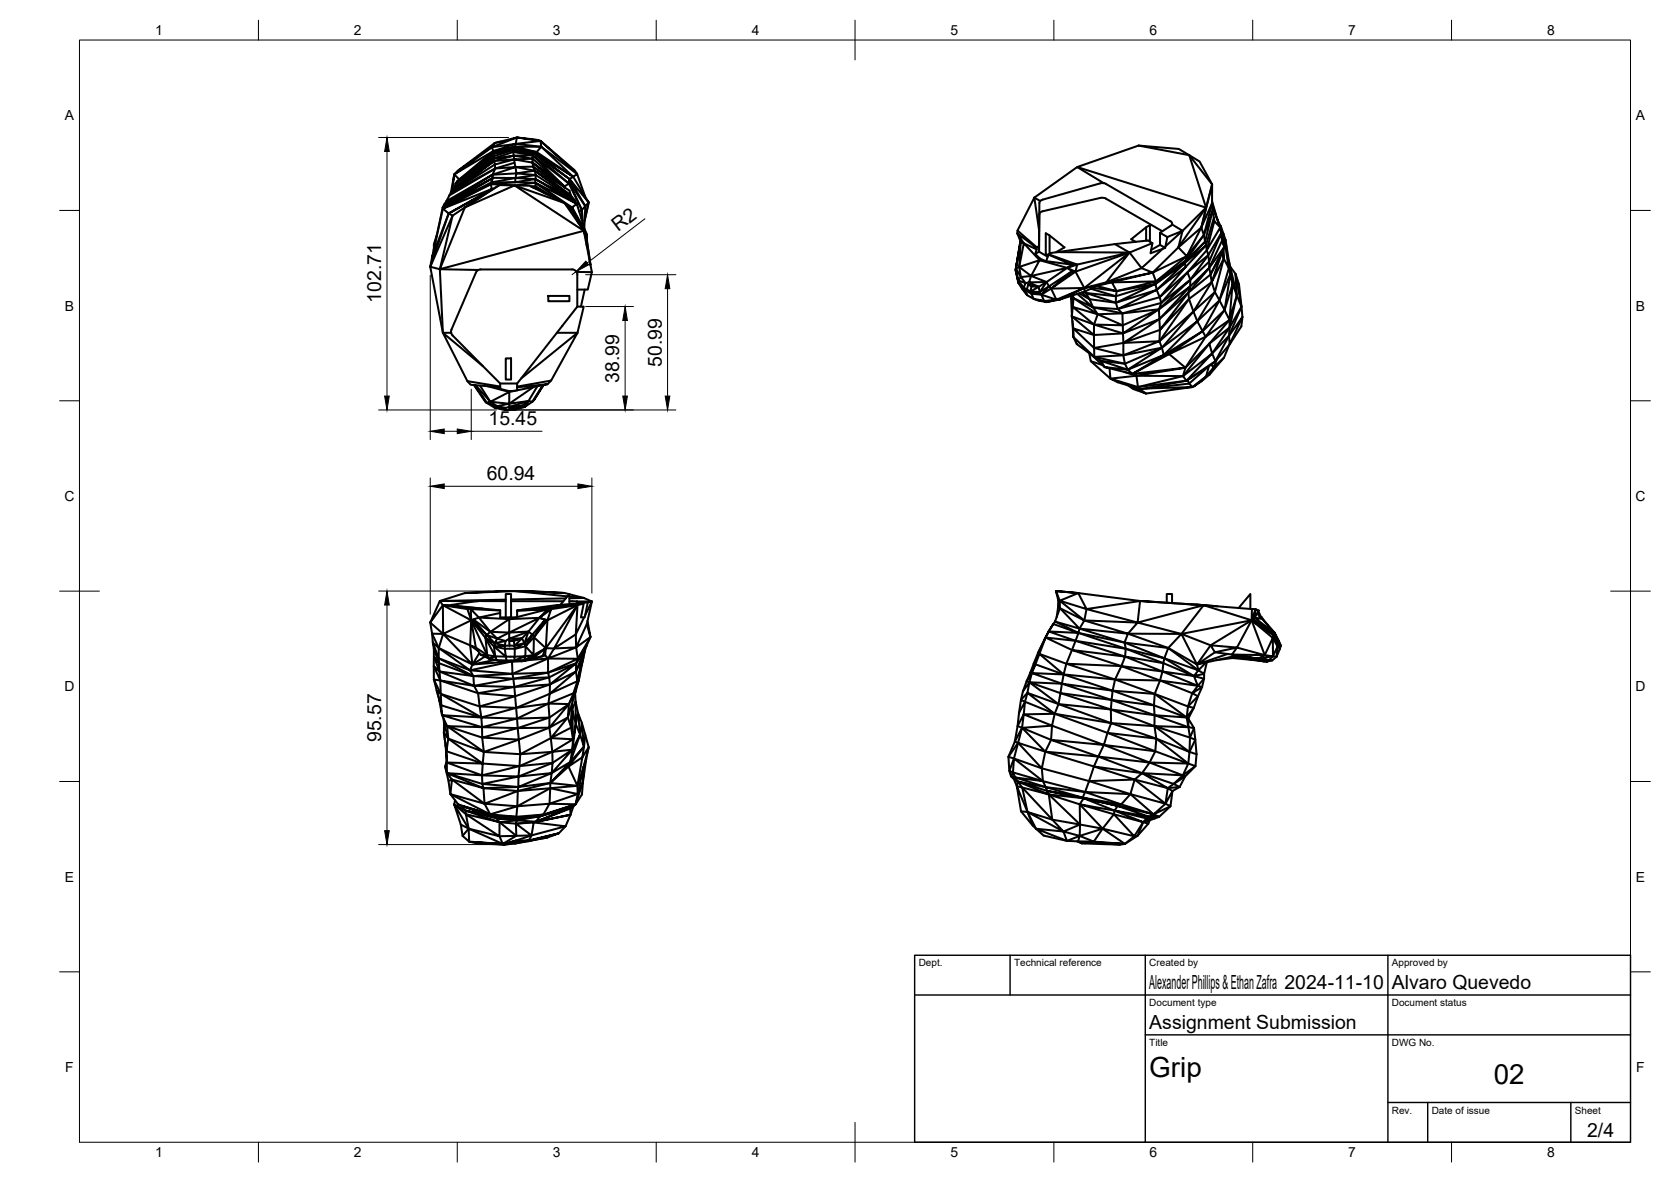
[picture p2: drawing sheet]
<svg xmlns="http://www.w3.org/2000/svg" width="420mm" height="297mm" viewBox="0 0 420 297" stroke-linecap="round" stroke-linejoin="round" font-family="sans-serif">
<!-- layer: Visible -->
<g fill="none" stroke="#000" stroke-width=".51">
<path d="M123.9 38.7l-9.4 7.5 9.6-7.8-9.1 7.1M123.9 38.7v.6l-9.4 6.9-.2 .9 9.6-7.8M124 38l5.5-1.1-5.4 1.5zM124.1 39.8l5.1-.7-4.9 1.4zM124.1 39.8l-9.8 7.3-.3 .5M125.9 35.6l-1.5 .3 5.6-1.3-6.3 2.4 6-.8-5.7 1.8-9 7.5-.5 .7M129.1 38.2l-5 1.6-.2-.5M129.1 38.2l.2 2.7M129.1 37.7l5.3 1-.5 .3-4.8-.8zM129.2 39.1l4.7-.1v.9zM129.2 37.2l-5.3 1.5 .2-.3M129.2 37.2l-.1 .5-5.2 1"/>
<path d="M129.5 36.9h6.6l-1.2 1.3zM129.7 36.2l6.2-.8 .2 1.5zM130 34.6l4.8 .5 1.1 .3zM130 34.6l-.5 2.3-.3 .3M133.9 39.9l8 7-8-6 5.9 4.8M133.9 39l9.1 7.1-1.1 .8zM134.4 38.7l8.6 7.4v-.5l3.3 7.2 .9-1M134.4 38.7v-.3l.5-.2-5.7-1 5.2 1.2-5.3-.7-5.2 1.6M134.9 38.2l9.2 6.2-9.7-6 8.8 6.6-8.8-6.3M135.9 35.4l8.5 7.3 .7 1zM286.3 36.6l-15.5 5.4 32.5 10.2-6 5.8M286.3 36.6l12.7 2.4 4.3 13.2"/>
<path d="M286.3 36.6l10.1 .8 2.6 1.6M299 39l5.8 7.3-1.5 5.9M299 39l2.6 1.6 3.2 5.7M109.9 58.9l-.8 2.5v1.2M111.4 52.4l12-6.1 .2 1.2zM111.4 52.4l-2.8 12.2 4.2-11M111.4 52.4l1.4 1.2M112.3 50.5l-1 1.7-2.3 10.8M112.8 53.6l10.8-6.1h.4zM112.8 53.6l-4.6 13.4M113 49.1l-.7 1.4M113.7 48l.5-4.2-.8 4.6"/>
<path d="M114 47.6l-.7 .8M114 47.6l10.1-7.8-10.4 8.2 10.6-7.5-11 7.9 11.1-7.1 .1 1-11.2 6.1-.3 .7M115.1 43l9.3-7.1-.7 1.1-8.6 6-.9 .8 9.5-6.8 .3 1-9.8 5.8 1.3 1.3M116.9 52.1l-6.3 15.6 36.2-9.7 2 10.4M116.9 52.1l12.5-5.5 17.4 11.4M123.5 45.8l-12.2 6.4 12.7-7.5-12.3 6.7 12.1-7.5-11.5 6.6M123.5 45.8l-.1 .5-12.1 5.9 .1 .2M124 44.7h5.6l-6.1 1.1zM124 44.7l-.2-.8 6-.3-.3 2.2h-6M124 47.5l-10.2 6.7-3.2 13.5-2.4-.7 5.6-12.8-1-.6M124 47.5h-.4M124.3 40.5l5-.4-4.9 1.2z"/>
<path d="M125.6 46.5l-1.6 1M129.3 40.9l-4.8 1.4 5.1-.3-5.8 1.9 .7-1.6-11.5 6.8M129.3 40.9l.5 2.7M129.4 46.6l-3.8-.1-8.7 5.6M129.4 46.6l12.5 4.4 4.9 7M129.4 46.6l3.8 .1 8.7 4.3 2.1 2.1 1.4 2.9M129.5 46.6l5.1-.7 .1 1M129.5 45.8l5.1-.8-5-.3 5.1-.7-.1 1.9M129.5 45.8l-6.1 .5 5.7 .3M129.5 45.8l5.1 .1M129.6 42l4.4-.1 .4 1zM129.8 43.6l4.6-.7 .3 1.1z"/>
<path d="M133.4 46.8l1.3 .1 .1 .2h-.7h.7l-.1 .4M133.9 40.9v-1l-4.6 .2 4.6 .8 .1 1M134 41.9l9.2 6 .3 1.2zM134.4 42.9l9.1 6.2 1.1 1.3zM134.7 46.9h-1.1M134.7 46.9l3.6 2.3M134.7 46.9l5.6 3.3M134.7 44l9.9 6.4-10-5.4 10.4 6.2-10.4-5.3 9.2 6.2 .2 .3-9.4-6.5M137 48.5l-2.2-1.4 2.4 1.6M141.9 46.9l.2 .3M142 47.1l-.1-.2 .1 .2M142.4 51.4l1.6 1v.5"/>
<path d="M143 46.1l3.3 6.7-.7 .4M143.6 52.7l.4 .2M144 52.4l3.5 6.3v.3l-3.5-6.1M144 52.9l2.3 4.3M144 52.9l2.3 4.4M144.6 50.4l.4 .8 2.2 6.9-3.4-6 1.2-.9M145.1 43.7l-9-6.8 8 7.5 1-.7 2 5.7M146.2 54.9l.1-2.1 .3 3.4M146.8 58l.7 2.4v1.3M146.9 58.5l.5 .9M147.2 58.1l.3 .6v.4M147.2 51.8l-.3 5.5"/>
<path d="M147.4 59.4l1.1 7.1zM147.4 59.4l.1-.4v.5M148 50.9l-.8 .9-4-6.8 .9-.6 3.9 6.5-4.8-5.9-.2 .6 4.2 6.2M148 50.9l-1 4.4M148 50.9l-1 4.6M255.8 57.9v.8l.8 1.9 .8 .5-.8-.3-.3 6.3-.9 .4v.3l1.2-7.2M261.3 57.9l-1.2-8.2-4.3 8.2 4.9 4.3M262.2 53.1l14.4-3.4h.8l.7 .2 14.1 8.2M262.2 53.1l-.6 .3-.3 .4v9.5M263.9 59.2v4.6M277.6 46l-6.8-4-10.7 7.7 1.5 .8M288.2 57.1v3.4"/>
<path d="M293.5 59.6l-.5 2.7M294.3 55.6l-16.2-9.4-.8-.2-.7 .1-14.4 4.1-.6 .3-.3 .5v12.3M294.3 56.8l-2.6 1.7v3l-2.3 1.3M294.3 55.6l.4 .5v.3M294.7 56.4l2.6 1.6-3.8 1.6-1.8-1.1M294.7 56.4l-.4 .4M297.3 58l-4.2 3.9M302.7 59.1l-4.6 6.4 .3-1.1M302.7 59.1l.3 1.6-4.9 4.8-7.6 5.9M302.7 59.1l2.1-6-1.8 7.6M303.3 52.2l-7 10 1-4.2M303.3 52.2l-1.2 5-5.8 5"/>
<path d="M304.8 51.1l2 6.1-2-5.3M304.8 50.5l.9 3.5M304.8 46.3v4.8l-2.7 6.1zM305.2 54.7l-2 7-.2-1-5.1 5.4 .2-.6-7.4 5.2-.2 .7M305.2 54.7l-.4-1.6v-2l-2.1 8M305.2 54.7l.1 .9M306.4 55.8l.6 1.1M306.8 57.2l-1.5-1.6-1.9 7.3 3.4-5.7 .2 1.5-3.2 5.4-.6-2.4M307 56.9l.6 1.7M307 56.9l.2 2.9M307.1 59.5l.7 2.5M307.6 58.6l1.4 8.8-1.3-2.4v-2.5"/>
<path d="M307.6 58.6l.5 1.7M307.6 58.6v2.6M108.2 67l3.2 16.6M108.6 64.6l-.4 2.4M120.3 67.8l-9.7-.1 .8 15.9M120.3 67.8l.6-.1h22.9l.7 .2 .5 .4M120.3 67.8l-.6 .7-6.2 14.3-.1 .8M137.9 74.4h5.3v1.3h-5.3zM145 68.3l3.8 .1-1 4.4h-2.6M145 68.3l.2 .7M145.2 69.1v8M145.2 77.1l-15.2 19.3h-4.2"/>
<path d="M145.2 77.1h1.6l-1.6 6.5h-5.2M147 72.8l-.9 4.3M256 71l1 1.7a7.3 7.3 0 0 0 3.6 2.7M256 71v-.5l1.4 1.8-1.4-1.3 1.5 1.8M256 71l2.3 3.2-.8-1.4M256.3 67.1l5.1-1.7-2.1 3.9zM256.7 69.6l-.7 .9 1.9 .6M256.7 69.6l-1.3-2.1 .6 3-.6-2.7 .6 3.2M256.7 69.6l1.2 1.5M257.9 71.1l-.5 1.2M258.2 72.7l.9 .5 .2 .6-1.8-1M258.2 72.7l-.8-.4 .1 .5"/>
<path d="M258.6 71.5l2.6 .6-1.8-.1zM258.7 71l-.5 1.7M259.1 73.2l2.1-1.1 .2 1.3-2.1 .4 2.5 .2-.4-.6zM259.3 69.3l9-2-5.1 3.6zM259.3 73.8l.6 1.3 2.7 .6-2-.3 2.4 .5-.4-.2M259.4 72l-.3 1.2M260.6 62.2l-4.8-3.5 1.6 2.4 3.3 1.6M261.3 63.3l-1 .5 1.2 1.2 1.6 .7 .6-1.8M261.3 61.8l-.7 .4 .1 .5-.4 1.1M261.3 63.3l2.1 1.2M261.5 65l-.1 .4 1.4 .2M263.2 70.9l-2 1.2-2.5-1.1-.8 .1"/>
<path d="M263.2 70.9l-1.8 2.5 2.3-1.4-1.9 2 2.5-1.5M263.2 70.9l.5 1.1M263.6 64l5.9 2.5-6.4-.9M264.3 72.5l1.3 2.8-3.8-1.3 .8 1.7M265.5 63.4l2.2-1.2-3.8-3-.9-.6v5.2l.6 .3M265.9 63.4l18.1 .1-13.2 3-7.1-2.6 .6-.3 18.3-2.5 6-.7 1.2 .7-5.8 2.4M268.3 67.3l-6.9-1.9-4-4.3-1.1 6 .4 2.5 2.6-.3-.6 1.7 4.5-.1M268.3 67.3l1.3 .8-5.3 4.4 6.1-4.2-.8-.2-5.9 3.9 .6 .5M269.4 74.3l.1 4.1M269.4 74.3l.3 2.8M269.5 79.5l.4 3v2.2M269.5 75.2v4.3"/>
<path d="M269.5 75.1v.2M269.7 77.1l6.3 1.9-6.1-4.1-.2 2.2 5.4 4.5 .9-2.6M269.7 77.1l-.2 2.4 5.6 2.1v2.6l-5.6-4.7M270.8 66.5l-.4 1.8-2.1-1 1.2-.8h1.3l-2.5 .8M270.9 73.9l3.9 3.3-4.9-2.3-.1-.7M271.3 73.7l2.6 1.5M272 73.5l1.9 1.7M272.6 73.3l.4 .3M272.6 72.4l.2 .8-6.4 2.1 6.2-2.9-7 2.9h.8l-3.4 .6 2.6-.6-3 .4M272.6 72.4l-8.3 .1M272.9 73.2l.1 .4M273 73.6l7.6 .9v1.6l-7.6-2.5 .9 1.6"/>
<path d="M273.9 75.2l6.7 .9 .5 1.6M273.9 75.2l.9 2 6.3 .5M274.3 72.6l6.3 1.9M274.8 77.2l7.4 1.5-6.2 .3zM275.8 71.9l5 1.3-6-.9M275.8 71.8l-3 1.4M276 79l6.3 2.8-7.2-.2 7.3 2.2-.1-2M278.2 71l-5.6 1.4 3.2-.6M279.6 71l11.1-.3-9.9 2.5zM279.6 71l-3.8 .8M280.3 61.3l3.7 2.2M280.6 74.5l9.9-3.1-9.9 4.7 10.2-3.2-9.7 4.8 10.5-3"/>
<path d="M284 63.5l-13.6 4.8 2.2 4.1M289.1 60.7v-4.1l-.9 .5-3.8 3 1.2 .7M289.8 61.1l-.5 2.6 3.7-1.4-1.3-.8M290.5 71.4l7.4-5.3-7.1 6.8zM290.5 71.4l-9.7 1.8-.2 1.3M291.4 77.7l7.9-5.7-7.8 8.2zM291.4 77.7l-9.2 1 .1 3.1M291.6 74.7l.4 1.4-9.8 2.6-1.1-1M292 76.1l7.3-5.8-7.9 7.4zM292.4 62.5l-5.4 4.9-3-3.9M296.3 62.2l2.1 2.2 3.7-7.2 .6 1.9-4.3 5.3M296.3 62.2l-6.5 6.3 8.6-4.1"/>
<path d="M297.9 66.1l5.3-4.4-5.1 5.4zM298.4 64.4l-7.7 6.3-.9-2.2-10.2 2.5h-1.4l11.6-2.5-2.8-1.1-8.8 3.6 5.8-7.5-11.4 8.9M298.6 68.4l-7 6.3 6.5-7.6-7.3 5.8 .8 1.8M299 75.1l-7.3 7.8 7.1-9.4-7.3 6.7 .2 2.7M299.3 72l4.8-4.7-5.3 6.2zM299.3 72v-1.7l-.7-1.9-6.6 7.7M303.4 62.9l-4.8 5.5 5.2-4.3M304.4 69l3.4-7-3.1 8.9 3-5.9-.4-1.7-2.9 5.7 .3 1.9M304.4 69l-5.6 4.5 .2 1.6M304.7 70.9l-4.6 7.4 5.4-4.9M304.7 70.9l-5.7 4.2M307.3 60.5l-.3-1.8-3 7.1-.2-1.7"/>
<path d="M307.3 60.5l-3.2 6.8-.1-1.5-4.7 4.5 4.5-6.2M307.3 60.5l.5 1.5M307.5 62.9l.2 2.1-.3-1.9M307.7 65l-2.2 8.4-.8-2.5M307.8 62l-3.7 5.3 .3 1.7M308.1 60.3l.9 7.1 .4 1.5-2.8 6.6 1.3 2.4-4.8 6.7 6-4.2M308.1 60.3l1.8 11.1M309 65.4l2 8.8M309 67.4l-2.4 8.1-1.1-2.1-4.4 7.3-2.1-5.6-7.5 10.7M309.3 67l1.3 1.8 .9 2.6 .9 8.3-.3 2.3-2.9 4.6-4.1 4.7-6 3.9M309.9 71.4l-.8 9 1.9-6.2-1.1-2.8-2 6.5 1.2 2.5M309.9 71.4l-.5-2.5-1.5 9-5.5 5.3 .7 1.4"/>
<path d="M311 74.2l1.2 2.9-3 5.2-.2 2.1-4.2 4.4 .8 1.9M311 74.2l-1.8 8.1-.1-1.9M311 74.2l-.4-5.4 1.6 8.3-3.2 7.3-3.4 6.3M312.4 79.7l-3.2 6.9-.2-2.2zM111.4 83.6h2M113.4 83.6l.4 .7 12 12.1M117.5 95.8l.9 .9 7.4 .6M119.2 96.8l2.9 4.2 .3 .2-3-4.4M119.2 96.8l3.2 4.4M119.6 96.8l3.7 4.2-.9 .2M120.7 96.9l2.6 4.1 1.7 1.1 3-.6v.8l4.9-1.5M121.5 92l-10.1-8.4 6.1 12.2 8.3 1.3"/>
<path d="M122.7 97.1l5.4 1.4M125.8 96.4v1.3l2.3 .6 1.9-.2M127.2 90.1h1.3v5.3h-1.3zM129.7 98.2l-1.6 .3v-.2M130 97.2v.9M130 97.3l7.7-.8-7.7 1.6M131 95.1l14.2-11.5-6.6 12-8.6 1.6v-.8M135.1 97.1l-2.2 3.7-4.9 .7 6.1-4.2M136.7 96.7l-2.5 3.9 2.3-3.8-2.6 4.2 .3-.4M138.6 95.6l-.9 .9M269.6 80.6l.3 4.1M269.8 81.6l.1 3.1"/>
<path d="M269.9 84.7l5.2 5-4.4-3.2zM273.9 88.8l.4 2 2.9 .9M274.3 90.8l4.9 4.4-.2-2.7M274.4 89.1l3.3 3.2-.9-1.6 6.8 2.2 1.1 1.1-7-1.7 5.9 .6-.7-1.5-6.1-.7-1.7-1 7.8 1.7M275.1 84.2l7.3-.4 .1 2.4-7.4 1.2zM275.1 84.2l-5.2-1.7 5.2 4.9M275.1 87.4l7.3 1.9-7.3 .4zM279.2 95.2l6.9 2.1 .7 .5-5.8-1.7zM282.3 81.8l9.1-4.1-9 6.1 9.1-3.6-9 6 9.2-3.3M283.7 96.9l1.2 .8 3.2 1.2-1.7-1.2 .3 .1M284.6 97.2l3.5 1.7 11.7-1.6-11.6 .3M284.7 94l13.4-1.6-12.4 2z"/>
<path d="M285.7 94.4l-6.5 .8M286.6 97.8h.1M286.7 97.8h.1M291.5 85.8l.6 1.6-9.7 1.9 .5 2.1M291.5 85.8l8.6-7.5-8 9.1M291.7 82.9l-.2 2.9-9.1 3.5 .1-3.1 9-.4M292.1 87.4l9-6.7-8.5 8.5zM294 89l-9.3 5 7.9-4.8-9 3.7 8.5-5.5-9.2 4M297.5 94.5l7.3-5.7-6.5 6.9zM298.3 95.7l-11.5 2.1M298.3 95.7l-12.2 1.6M298.6 95.5l.4 .9"/>
<path d="M299 96.4l.8 .9 .4-.2M299 96.4l-11.9 1.4M301.1 80.7l5.5-5.2-4.2 7.7zM303.1 84.6l-9.1 4.4 8.4-5.8-9.8 6 1.4-.2M303.1 84.6l-5 7.8-4.1-3.4M303.3 94.6l-3.1 2.5 1.9-1.3M304 92l-.7 2.6-3.5 2.7M304 92l-5 4.4M304.1 86.4l5.1-4.1-4.4 6.5zM304.1 86.4l-6 6-.6 2.1-11.8-.1-3.1-1M304.1 86.4l-6.6 8.1-11.4 2.8-.4-2.9M304.1 94.1l1.2-2-3.2 3.7"/>
<path d="M304.1 94.1l-2 1.7M304.4 91.7l.9 .4M305.6 90.7l-7.3 5M307.8 89.9l-3.7 4.2M309.1 86.7l-1.3 3.2-2.5 2.2 .6-1.7M309.1 80.4l-5 6M122.4 101.2l2.6 .9-.6 .4zM123.3 101l4.8-2.5-.1 3zM125 102.1l2.1 .4M127.1 102.5l-.2 .5h1.2M127.1 102.5h-2.7l2.5 .5M128 102.3l.1 .7h1.3l-.2-.5"/>
<path d="M128.1 102.5l3.1-.5-2 .5zM129.4 103l1.8-1 .7 .3 1-1.5 1 .2-2 1.3zM132.9 100.8l-1.7 1.2-3.2 .3-.9 .2M108.2 156.4l3.2 2.9-2.8-.1zM108.6 159.2l1.7 3.6-1.5-1.3zM110.6 151l-2.4 5.4 3.2-4.3M111.4 152.1h2M111.4 159.3v-7.2l7.1 3.8-7.1 3.4 6.8 2.9M113.4 152.1l12.4 1.3v1.8h4.2v-1.8l7.7-.3-7.7 2M116.9 149l8.7-.5h3.8zM116.9 149l-6.3 2M117.5 153.1h.9l.1 2.8z"/>
<path d="M120.3 151.1l-9.7-.1 .8 1.1M120.3 151.1l-6.9 1M120.3 151l6.9 .1M120.4 155.2l-1.4 .5 4.3 3.1-.9 .8-.3 .7-3.6-4.4 3.9 3.7-3.4-3.9-.5 .2 4 8.7M121.5 153l-10.1-.9 6.1 1M123.3 158.8l4.8-3.2-.1 3.4zM125.8 153.4l-7.4-.3 2 2.1 5.4-1.2M127.2 155.2v-5.9h1.3v5.9M127.2 150.7l-16.6 .3M128 159l7.6-3.7-2.7 3.4zM128.1 155.2v.4l1.6-.4M128.5 151.1h13.1"/>
<path d="M129.4 148.5h3.8l8.7 .5zM129.4 148.5l13.3 1.4M132.9 158.7l-1.7 1.7-3.2 .1-.9 .6M132.9 158.7l-1 2.9 2-2.1-1.8 2.9 2.1-2.2M132.9 158.7l1 .8M135.6 155.3l-7.5 .3-7.7-.4 2.9 3.6 1.7 1.7 3-1.5v1.5l4.9-1.8M135.6 155.3l1.5 .4-2.9 4.5 3.4-4.3-.5-.2-3.2 3.8 .3 .7M138.6 153.1l-1 2.8-2-.6 2.1-2.2h.9l-3 2.2M140 152.1h5.2M141.9 149l1.2 .3M142.2 150.4l-13.7 .3M143.2 151.8v-2.5l-2.3 2.7"/>
<path d="M143.2 151.1l1.8 .1M143.2 149.9l3.6 .4M143.2 149.3l3.6 1M145 151.2h3.8l-1 .2h-2.6M145 151.2h.2M145.2 151.2v.5M145.2 151.7a139.4 139.4 0 0 0-15.2 1.7l8.6-.3 6.6-1-14.2 1.2M145.2 151.7h1.6l-1.6 .4M145.2 152.1l-.4 7.3 2.1-4.2M145.2 152.1l-7.6 3.8-.4 7M146.8 150.3l2 .9M146.8 150.3l-3.6 .1"/>
<path d="M147.6 156.8l-2.7 5.9 3.6-2.6M147.7 156l.8 4.1-.9-3.3M147.8 151.4l-.8 3.8h-.9l.7-3.5M148.8 151.2l-1.7 3.4M148.8 151.2l-1.2 5.6M263.7 158.5l-1.1 2.3 1.1-2.1M264.8 156.8l-1.1 1.9zM265.5 148.5l1 2.5-.4-.1zM265.6 148.5l.5 .1M266.1 150.9l-.1 1.8-.3 2.4M266.5 151l4.6-2 2.1 4.1zM266.5 151l6.1 4.9-6.1-3.1z"/>
<path d="M266.5 151l-.5 1.7 .5 .1M266.5 152.8l4.9 5.2-6.1-1.8zM271.1 149l-5.6-.5 5.6 .5 15.6 2M272.6 155.9l-1.2 2.1-.2 1.1-5.9-2.9-.5 .6 6.4 2.3-7.5-.4 6.7 2.3 12.7 2-.2 2-13.4-1.6 12.5 4 .9-2.4-12.5-4-.9 2.4M272.6 155.9l11 3.3-12.2-1.2 11.4 3.5 .8-2.3 13.5 .1M272.6 155.9l13.4 .5-2.4 2.8 10.2 3.6-11-1.3-11.6-2.4M273.2 153.1l13.5-2.1-.7 5.4zM273.2 153.1l-.6 2.8M293.4 151.5v-2.2h1.3v2.3M299.4 151.9l1.5 .1M300.9 152l2.2 .1M300.9 152l1.7 .1"/>
<path d="M301.8 152l-15.1-1 15.9 1.1M301.8 152l.9 .1M302.6 152.1l12.2 1M302.6 152.1l-16.6 4.3 11.1 2.9M302.7 152.1h.1M303.2 152.1h-.6l3.5 .3M311.4 152.8l3-3.5v3.7M314.7 155.9l.5-.2 5 3.9-5.5-3.7 5.3 4.4 .2-.7-.2-.8-4.8-3.1 .3-.5-.8 .7-10.3 6.3M314.7 155.9l-12.1-3.8-5.5 7.2M314.7 155.9l3.3 8.7M314.8 153.1h.9l-1 2.8zM316.3 153.4l.8 1.8"/>
<path d="M316.3 153.4l-.1 .6 .5 1.2h.6l.2 .4-2-.4 4.5 3.6 1.1 1.7-.6-1.5 1 2.1M316.3 153.4l-.6-.3-.2 2.1 .7-1.2M317.5 155.6l3 3.4-.5-.2zM108.8 161.5l1.5 3.9-1.2-2.4zM109.1 165l1.4 3.7 .2 2.3-1.6-3.6 1.4 1.3-.1-2zM110.3 162.8l7.9 5.7-7.9-3.1zM110.4 166.7l8.6 3.2-8.5-1.2 8.7 3.6-8.5-1.3 9.5 3.2M110.4 175.9l-.6-2.3 1.2 3.7-.6-1.4 .7 3.8-.1-2.4M111 177.3l10 3-9.9-.6 10.1 3-8.8-.2 8.8 2.9M111.1 179.7l1.3 2.8-.7-.8M118.2 162.2l.3-6.3 1.1 6.8 2.9 1.9M118.2 162.2l.6 4.8-8.5-4.2 1.1-3.5 7.4 7.7-.6 1.5 10.4-2.2"/>
<path d="M119 169.9l-8.7-4.5 .1 1.3-1.3-3.7v7.8l.7 2.8 1 .8 .2 2.9M119 169.9l10.1 .7-9.9 1.7zM120.2 163.6l-2-1.4 1.4 .5 1.2 1.8M120.2 174.2l-1-1.9 10.1 .3-9.1 1.6 9.3 .8M120.2 174.2l.4 3.3-9.8-3.1-.1-3.4-1.6-.2 1.7 3.6 10.2 5.9M120.5 164.1l-1.7 2.9 3.1-2M120.6 177.5l9.2 .4-8.8 2.4zM120.8 164.5l1.7 .1 .4 .9zM122.5 164.6l2 .3-1.6 .6 2.7 .7 2 .1M124.2 162.5l.2-.9 2.5 .7-2.7 .2 2.7 .6M124.2 162.5l.3 2.4-2.4-4.6 .4 4.3M124.2 162.5l3 2.5-.3-1.9"/>
<path d="M124.5 165.8l-5.7 1.2 9.6-.7M125 160.5l-.6 1.1 2.7-.5M125 160.5l-2.6-.9 2 2-2.3-1.3 2.1 2.2M125 160.5l2.1 .6M127.1 161.1l-.2 1.2M127.2 165l-2.7-.1 .4 1 2.4 .1-.1-1h2.2l-.1 1M127.3 166h2l-.2 .3h-1.5zM128 160.5l.1 1.7M128.1 161.1l3.1-.7-2 .7zM128.1 162.2l1.3 .1v.8h-2.5M128.1 162.2l-1.2 .1v.8M128.7 166.3l.2 3-10.7-.8"/>
<path d="M129.2 161.1l.2 1.2M129.4 162.3l1.8-1.9 .7 1.2-2.5 1.5 2.7-.7-.2-.8zM129.4 163.1v1.9l2.7-.1-2.8 1.1 2.5-.1 .3-1M129.5 175l-8.9 2.5M129.8 177.9l8.1-1.1-7.9 3.8zM131.8 165.9l-.7 .3-2 .1M132.1 164.9l2.1-.3-2.4 1.3 2-.4-2.7 .7 1.9-.3M134.2 160.2v4.4l-2.1-2.2v2.5M134.2 160.2l3 2.7M137.1 164.7l.7 .8M137.2 162.9l-.8 2-2.6 .6 3.4-2.6-3 1.7-.4 .9-.8 .4 4.1-1.2M137.8 165.5l-8.9 3.8 8.9-.3-8.7 1.6-.2-1.3-9.9 .6-.8-1.4"/>
<path d="M137.8 165.5l7.5 .1-7.5 3.4zM137.8 165.5l-4.7 .4M138.1 170.2l-9 .4 .2 2 8.8-2.4 .2 1.8-9 .6 .2 2.4M138.1 170.2l6.8-3.5-6.6 5.3 6.5-3.2-6.6 5.6 7-3.2M138.2 174.4l.1-2.4-8.8 3M138.2 174.4l-8.4 3.5-.3-2.9M139.3 163l-2.1-.1-.1 1.8M143.8 177.1l-.2 5.7 .3-4.5M144.6 174.2l.1 2.1-.8 2-.1-1.4M144.7 176.3l.7 3-.6 2.7zM144.8 173.7l.7-2.8-2.5 6-5.1-.1 .3 3.5M144.9 166.7l-7.1 2.3 .3 1.2"/>
<path d="M145.2 171.2l-1 3-6.3 2.6 .3-2.4M146.5 165.2l.5-1.9 .5-1.1-2.2 3.4-.4 1.1M146.7 165.4l-1.2 5.5 .6-3.4-.9 3.7 1.3-6-1.7 3.6 .4 2.4M147 163.3l-2.2 5.5 .1-2.1zM147.2 163.1l-1.1 4.4 .6-2.1M147.2 162.9l-.5 2.5M148.5 160.1l-3.2 5.5-.4-2.9-7.1 2.8 1.5-2.5 5.6-.3-.1-3.3-5.5 3.6 5.9-10.9-8 10.8M148.5 160.1l-1 2.1-2.6 4.5M256.2 179.1l1.5-2.8-.3 3.2M256.2 179.1l-1 7.3-1.6 3.8 .2 3.5 1.2-3.1-1.4-.4 2.4-3.5-1 3.9 7 2.5M257.2 173.8l1.6-2.3-.5 2.6M257.2 173.8l-.5 2.1 1.6-1.8"/>
<path d="M257.4 179.5l-.4 3.4-1.1-.4zM257.7 176.3l-1-.4-.5 3.2M257.7 176.3l7.5 3.1-7.8 .1 7.1 2.9M258.3 174.1l7.8 2.8-.9 2.5-6.9-5.3-.6 2.2M258.8 171.5l7.3 5.4 13.3 4.8-.1-3.4 .2-2.4-12.9-1.7 .4-2.4-8.2-.3 7.8 2.7M259.5 169.1l-.7 2.4-.7-.3zM259.9 166.8l-2.7 7M260.3 166.9l-.8 2.2h-.4zM262.6 160.8l-2.7 6M265.2 179.4l14.2 2.3M266.6 174.2l12.7 4.1-13.2-1.4zM267.4 169.5l13 1.3-.6 2.8 10.5 .8-.1 2.9"/>
<path d="M268.1 166.8l-.7 2.7-6.1-5.2-1 2.6 7.1 2.6-7.9-.4 7.5 2.7 .4-2.3 12.4 4.1-12.8-1.8 12.5 4.1 .3-2.3 10.4 3.7-10.7-1.4 10.8 3.8-.1-2.4M268.1 166.8l-6.8-2.5 1.6-4.1-1.9 3.9 .3 .2-1.4 2.5M268.1 166.8l13.9 .6-1.6 3.4zM269.5 163.4l-6.6-3.2 7.5 .8 .8-1.9 11.9 3.9 9.4 3.7 .3-1.3 7.4 4.5M269.5 163.4l-1.4 3.4M279.3 178.3l11 1.4v2.8zM282.8 161.5l10 3.9-9.7-2.4zM282.9 165l9.4 3.7-.6 2.3-9.7-3.6 10.3 1.3 .2-2zM290.2 177.3l8.2 3-8.1-.6 8.5 3-8.5-.2 8.9 2.9M292.5 166.7l7.7 3.2-7.9-1.2 8.9 3.6-1-2.4 2.5 .7-1.5 1.7-9.5-1.3 8.1 3.2M293.8 162.8l7.5 5.7-8.5-3.1zM298.7 177.5l1.5 .4-1.8 2.4z"/>
<path d="M299.8 174.2l1.4-1.9 1.1 .3-2.5 1.6 1.4 .8M299.8 174.2l-1.1 3.3-8.4-3.1 1.4-3.4-11.3-.2 9.9 3.6 8.1 5.9M301.2 175l-1 2.9-1.4 2.7 1.4 2.4-1.4-.3-.4-2.4 .4 .3v2.1l.4 2.7 1-2.4 .3 2.9-1.3-.5M301.2 175l-2.5 2.5M301.3 168.5l-1.1 1.4 2.6-.6-.1 1.3-.4 2-1.1 2.4M303.2 166.5l-1.9 2-.3-1.5M303.4 166.4l-.6 2.9-1.5-.8M304.4 162.2l6.6 .5-5.5 1.2zM304.4 162.2l-7.3-2.9 17.6-3.4-3.7 6.8M304.4 162.2l-3.4 4.8-7.2-4.2 3.3-3.5 3.9 7.7M309.9 164.5l.1 .5-9 2M309.9 165.4l5.5 .5"/>
<path d="M309.9 165.4l.1-.4 7.5 1.1M309.9 165.4l-4.1 .5M311 162.7l-1.2 1.8-4.3-.6-4.5 3.1 7.7-2.7M311 162.7l7 1.9M314.3 165.2l2.1 .3-6.6-1 8.2 .1-1.6 .9M315.4 165.9l3 .4M315.4 165.9l-5.4-.9 7.7 1.2M318 164.6l2.1 .3-3.7 .6 2.7 .4-3.6-.4 2.3 .7-4-1.1M319.1 165.9l-1.3 .3 .6 .1M319.9 166l-.8-.1 1-1 .9 .1-1.1 1-1.5 .3M321.1 160.5l.4 1.1v-.5M321.1 160.5l-.9-.9 1.3 2-1.5-1.3 1.2 2.2"/>
<path d="M321.1 160.5l.4 .6M321.2 162.5l.3-.9 .6 .7-.9 .2 .6 .6M321.2 162.5l-1.1 2.4-.1-4.6-2 4.3M321.2 162.5l-.2 2.5 .8-1.9M321.3 160.5l.8 1.7-.3 .9M111.5 180.5l.2 1.2M111.7 181.7l1 3.9-1.1-1.4zM111.9 192.6l.9 3.7 .8-.4M112.3 188.8l9.1 3.1-9-.3 8.8 3.2 .2-2.9 9.2 .6-9.4 2.3-8.8-.5 8.9 2.7M112.3 191.2l-.4 1.4M112.4 191.6l-.4-4.4 .4 7.1-.5-1.7M112.8 196.3l.4 3.3 2 2.5"/>
<path d="M113.2 199.6l10.1 5M113.6 195.9l8.2 6.1-8.6-2.4zM121.2 185.4l.5 3.6-9.3-6.5 .3 3.1 9 3.4-.3 2.9-8.7-6.3-.4 3.2-.7-4.6 .4 3M121.3 197l-.1-2.2 9.2 .3-9.1 1.9 9 .8M121.3 197l.3 1.1-8-2.2-1.2-1.6 9.2 3.8 8.7-.3M130 180.6l.2 2.4-9-.3-.2-2.4 9 .3-8.8 2.1v2.7l9-2.4 .3 2.9-9.3-.5M130.5 185.9l7.6-3 .4 2.6-7.7 4zM130.5 185.9l-8.8 3.1 9.1 .5M130.8 189.5l8.1-.6-8.3 3.6zM138.2 180.3l-.1 2.6-7.9 .1 8-2.7-8.2 .3M138.2 180.3l4.8-3.4-4.9 6 4.7-2.6-4.3 5.2 5.1-2.7M138.3 198.1l-8.1 .7-.1 3.8-8.3-.6 8.4-3.2-8.6-.7 .2 3.9"/>
<path d="M138.3 198.1l7 1.4-.1-2 1.5-4.7-1.4 6.7-7.1 2.5zM138.3 198.1l-8.2 4.5-6.8 2-1.5-2.6M138.4 196.8l6.8 .7-6.9 .6zM138.4 196.8l-8.2 2 .1-1M138.9 191.7l-8.3 .8-.2 2.6 8.5-3.4-.2 2.6-8.4 3.5 8.1-1 .3-2.5-8.3 .8-.1 2.7M138.9 191.7l5-3.3-5.2 5.9 4.7-2.8-5 5.3 4.5-4.2M142.8 180.3l.2-3.4 1.8-3.2-2 6.6 .8 2.5M143.6 182.8l.5 3-5.2 3.1-.4-3.4 5.6 .3M144.1 185.8l-.2-7.5 .9 3.7 1.1 2.6-.5-5.3 .9 2.4 1.7 6.1-1.6 2.5M144.1 185.8l-.2 2.6-5 .5v2.8M144.1 185.8l.7-3.8-.9 6.4M145.9 184.6l-2.5 6.9 .5-3.1z"/>
<path d="M146.3 181.7l.5 5.9-.9-3zM146.4 190.3l-3.5 2.3 3.9-5-3.4 3.9-.5 1.1M146.4 190.3l-1.2 7.2-2.3-4.9M146.6 196.5l-.3 3.2-1.6 2.4-1.3 1.1M146.6 196.5l-1.9 5.6 .6-2.6zM147.2 184.7l-.8 5.6M147.4 190.7l-.8 5.8 .1-3.7zM147.4 190.7l.6-2.9-1.3 5M254.2 195l.7 .6 .8 2 1.3 .3 1.4 6.2M254.2 195l.7 .8M254.7 194.1l.6 1.3-1.1-.4zM254.7 194.1l-.9-.4 .4 1.3"/>
<path d="M254.7 194.1l7.5 2.2-6.9-.9 7.7 2.4 9.8 1.2-.6 1.5-9-1.8 9.3 1.9-9.5-2.8 .2 .9M254.7 194.1l.3-3.5 7.2 5.7-.2-3.2 11.8 3.2M254.9 195.6l.4-.2 .6 1zM255.7 197.6l2.7 6.5-1.7-.2zM255.9 196.4l-.2 1.2M257 182.9l7.5-.5 .7-3 13.3 4.8-.9 3-13.3-1.3 11.9 4.2 1.4-2.9-13.1-4.8-.2 3.5zM257 182.9l-1.8 3.5 .8 .3 6 6.4 .8-4.2-6.8-2.2 1-3.8 5.8 6 1.5-3M257 197.9l7.6 8.1-.9-6.3M262.8 188.9l13.4 1.2-1.1 2.5zM263.2 198.7l-7.3-2.3 7.1 1.4-.8-1.5 10.6 2.7 1-2.7 10.4 3.3-11.4-.6 9.1 3.1 2.3-2.5 5.9 5M263.2 198.7l.5 1-7.8-3.3 1.1 1.5 6.7 1.8M263.7 199.7l8.8 .9-1 1.5z"/>
<path d="M263.7 199.7l7.9 7.5M275.1 192.6l10.2 3.3-11.5 .4 1.3-3.7 12.1 1.7M277.6 187.2l12.9 1.6-1.4 2.8-12.9-1.5 11 4.2 1.9-2.7zM278.5 184.2l12 4.6 .2-3.2 8.1 6.3 .3-2.9-8.4-3.4-.4-3.1 8.8 6.5 .1-3.6M279.4 181.7l11.3 3.9-12.2-1.4zM279.4 181.7l10.9 .8M285.3 195.9l7.8 6.1-8.9-2.4zM290.5 188.8l8.3 3.1-9.7-.3 8.3 3.2 1.4-2.9 1.8 .6-3.2 2.3-10.2-.5 7.9 2.7M295.1 197l2.3-2.2 .6 .3-2.9 1.9 1.5 .8M295.1 197l-1.5 1.1-8.3-2.2 1.9-1.6 6.4 3.8 3-.3M296.6 197.8l-1.8 1-.5 3.8-1.2-.6 1.7-3.2-1.2-.7-.5 3.9M300.5 185.9l.4 3.6-1.8-.5z"/>
<path d="M300.9 189.5l-.3 3-2.6 2.6-1.4 2.7M114.4 201.2l-.2 .9M115.2 202.1l.8 .4 1.1 1.2-2.9-1.6 3 2.5M115.2 202.1l8.1 2.5-7.3-2.1 8.1 2.8-7-1.6 7.8 2M115.9 207.2l1.9 1-1.5 1.9 1.7 1.4M115.9 207.2l-1.7-5.1 3.6 6.1M115.9 207.2l.4 2.9M118 211.5l8.4 .6-6.5-.4 6.8 .6-.3-.2 3.3-.8-3 1 2.7-.4M118 211.5a36.5 36.5 0 0 0 11.8 .4h-.4M118 211.5l-.2-3.3 8.6 3.9M123.3 204.6l6.5 .7h-5.7zM124.9 205.7l-.8-.4 5.8 .3-5 .1 5 .4"/>
<path d="M124.9 205.7l.7 .9-8.4-2-.1-.9 8.5 2.9 4.3-.5M125.6 210.1l4.2-.1-3.4 2.1zM125.6 206.6v3.5l-8.4-5.5 .6 3.6 7.8 1.9M125.6 206.6l4.2 3.4M129.7 211.3l3.3-.1-3.6 .7zM129.9 206.1l-.2 .9-4.1-.4M132.2 211.5l-2.4 .4M133 211.2l-.3 .2-3.3 .5M133.6 209.9l-.6 1.3M133.6 209.9l-3.9 1.4M134.2 206.7l9.2-1.9zM134.2 206.7l8 1-8.6 2.2"/>
<path d="M134.7 206.5l-5 .5 4.5-.3-.6 3.2-3.8 .1-.1-3 3.9 2.9M136.6 204.7l-6.8 .6 .1 .3 6.7-.9-.8 .5-5.9 .9 4.8 .4 1.1-1.3-5.9 .4v.5M136.6 204.7l1.6-2.7-8.1 .6-.3 2.7M137.6 210.5l-4.5 .8M137.6 210.5l-3.4 .5M138.2 202l6.5 .1M139.6 209.8l-6.9 1.6 7.8-2-7.5 1.8M143.4 203.2l-8.7 3.3 9.4-3.8-8.3 2.5 8.9-3.1-8.1 2.6M143.4 203.2v1.6M143.4 204.8l-1.2 2.9-1.7 1.7-2.9 1.1M144.2 202.7l-.8 2.1M256.7 203.9l3 3.6"/>
<path d="M258.4 204.1l6.2 1.9 2.8 3zM258.4 204.1l1.3 3.4 .8 .8M258.4 204.1l2.1 4.2M260.5 208.3l6.9 .7 .9 2.3-7.8-3 1.9 1.7 5.9 1.3 2.8 .1 .9 .5 3-.4M264.6 206l7 1.2-4.2 1.8 4.1 1.1 .1-2.9M268.3 211.3l3.2-1.2-.4 1.3 3.9 .1M270.8 211.4l1.2 .5 9.6 .4M271.6 207.2l5.6 1-5.7 1.9 3.5 1.4M271.6 207.2l-.1-5.1 5.7 6.1M272.2 200.5l8.8 2-.7 1.2-7.8-3.1 8.5 1.9 .9-.4zM275 211.5l7.9 .6-7.4-.4 6.1 .6M275 211.5l2.2-3.3 5.7 3.9"/>
<path d="M280.3 203.7l-8.8-1.6 8.6 2.5M281.9 202.1l8.2 2.5-9.1-2.1 8 2.8 1.1-.7 1.4 .7h-2.5l-8.7-1.6 8 2M282.9 212.1l-1.3 .2M287.4 206.6l-1.4 3.4-.8 .1-2.3 2M287.4 206.6l-2.2 3.5-5.1-5.5-2.9 3.6 8 1.9M288.3 205.7l.7-.4 1.5 .3-2.2 .1 .8 .4M288.3 205.7l-.9 .9-7.3-2 .2-.9 7.1 2.9 1.7-.5M288.7 207l-2.7 3-3.1 2.1M289.1 206.1l-.4 .9-1.3-.4M293.1 202l-3 2.6 4.2-2-2.8 2.7-2.4 .8"/>
</g>
<g fill="#000">
<circle cx="302.6" cy="152.1" r=".25"/>
<circle cx="316.3" cy="153.4" r=".25"/>
<circle cx="318.4" cy="166.3" r=".25"/>
</g>
<!-- layer: BORDER -->
<g fill="none" stroke="#000" stroke-width=".25">
<path d="M20 10.1h390v276.9h-390zM65 5.1v5M115 5.1v5M165 5.1v5M215 5.1v10M265 5.1v5M315 5.1v5M365 5.1v5M15 52.9h5M410 52.9h5M15 100.7h5M410 100.7h5"/>
<path d="M15 148.6h10M405 148.6h10M15 196.4h5M410 196.4h5M15 244.2h5M410 244.2h5M65 287v5M115 287v5M165 287v5M215 282.1v9.9M265 287v5M315 287v5"/>
<path d="M365 287v5"/>
</g>
<!-- layer: TITLEBLOCK -->
<path d="M230 240.1h180v46.9h-180zM230 250h180M254 240.1v9.9M288 240.1v46.9M349 240.1v46.9M288 260.1h122M349 277.1h61M359 277.1v9.9M395 277.1v9.9" fill="none" stroke="#000" stroke-width=".36"/>
<!-- layer: FD_Dimensions -->
<g fill="none" stroke="#000" stroke-width=".25">
<path d="M95.2 34.6h32.7M97.3 38.1v61.4M162.2 55l-14.5 11.1M108.2 69.1v41.4M143.8 69l1.1-.8 .3 .9M147.3 69h22.6M147.3 77h12M167.9 72.5v27M118.5 97.8v12.7M157.2 80.5v19M95.2 103h29.6M111.7 108.4h3.3"/>
<path d="M118.5 108.4h17.8M129.1 103h40.8M108.2 120.1v34.3M111.7 122.2h33.6M148.8 120.1v29M95.2 148.5h28.3M97.3 152v56.8M95.2 212.2h29.4"/>
</g>
<g fill="#000" stroke="#000" stroke-width=".25">
<path d="M97.3 34.6l.6 3.5h-1.2zM147.3 65.6l.7 1-3.1 1.6zM167.9 69l.5 3.5h-1.1zM96.7 99.5h1.2l-.6 3.5zM156.6 99.5h1.2l-.6 3.5zM157.2 77l.6 3.5h-1.2zM167.3 99.5h1.1l-.5 3.5zM108.2 108.4l3.5-.6v1.2zM115 107.8l3.5 .6-3.5 .6zM108.2 122.2l3.5-.6v1.2zM145.3 121.6l3.5 .6-3.5 .6zM97.3 148.5l.6 3.5h-1.2z"/>
<path d="M96.7 208.8h1.2l-.6 3.4z"/>
</g>
<g font-size="7">
<text x="289" y="270.6">Grip</text>
<text x="375.6" y="272.3">02</text>
</g>
<g font-size="4.9">
<text x="155.4" y="58.4" transform="rotate(-38 155.4 58.4)">R2</text>
<text x="95.8" y="76.1" transform="rotate(-90 95.8 76.1)">102.71</text>
<text x="166.4" y="92.1" transform="rotate(-90 166.4 92.1)">50.99</text>
<text x="155.7" y="96.1" transform="rotate(-90 155.7 96.1)">38.99</text>
<text x="122.9" y="106.9">15.45</text>
<text x="122.4" y="120.7">60.94</text>
<text x="95.8" y="186.5" transform="rotate(-90 95.8 186.5)">95.57</text>
<text x="289" y="248.5">Alexander Phillips &amp; Ethan Zafra 2024-11-10</text>
<text x="350" y="248.5">Alvaro Quevedo</text>
<text x="289" y="258.6">Assignment Submission</text>
<text x="399.1" y="285.7">2/4</text>
</g>
<g font-size="3.5">
<text x="39" y="8.8">1</text>
<text x="89" y="8.8">2</text>
<text x="139" y="8.8">3</text>
<text x="189" y="8.8">4</text>
<text x="239" y="8.8">5</text>
<text x="289" y="8.8">6</text>
<text x="339" y="8.8">7</text>
<text x="389" y="8.8">8</text>
<text x="16.3" y="30.2">A</text>
<text x="411.3" y="30.2">A</text>
<text x="16.3" y="78">B</text>
<text x="411.3" y="78">B</text>
<text x="16.2" y="125.9">C</text>
<text x="411.2" y="125.9">C</text>
<text x="16.2" y="173.7">D</text>
<text x="411.2" y="173.7">D</text>
<text x="16.3" y="221.6">E</text>
<text x="411.3" y="221.6">E</text>
<text x="16.4" y="269.4">F</text>
<text x="411.4" y="269.4">F</text>
<text x="39" y="290.8">1</text>
<text x="89" y="290.8">2</text>
<text x="139" y="290.8">3</text>
<text x="189" y="290.8">4</text>
<text x="239" y="290.8">5</text>
<text x="289" y="290.8">6</text>
<text x="339" y="290.8">7</text>
<text x="389" y="290.8">8</text>
</g>
<g font-size="2.5">
<text x="231" y="242.9">Dept.</text>
<text x="255" y="242.9">Technical reference</text>
<text x="289" y="242.9">Created by</text>
<text x="350" y="242.9">Approved by</text>
<text x="289" y="252.8">Document type</text>
<text x="350" y="252.8">Document status</text>
<text x="289" y="262.9">Title</text>
<text x="350" y="262.9">DWG No.</text>
<text x="350" y="279.9">Rev.</text>
<text x="360" y="279.9">Date of issue</text>
<text x="396" y="279.9">Sheet</text>
</g>
</svg>
